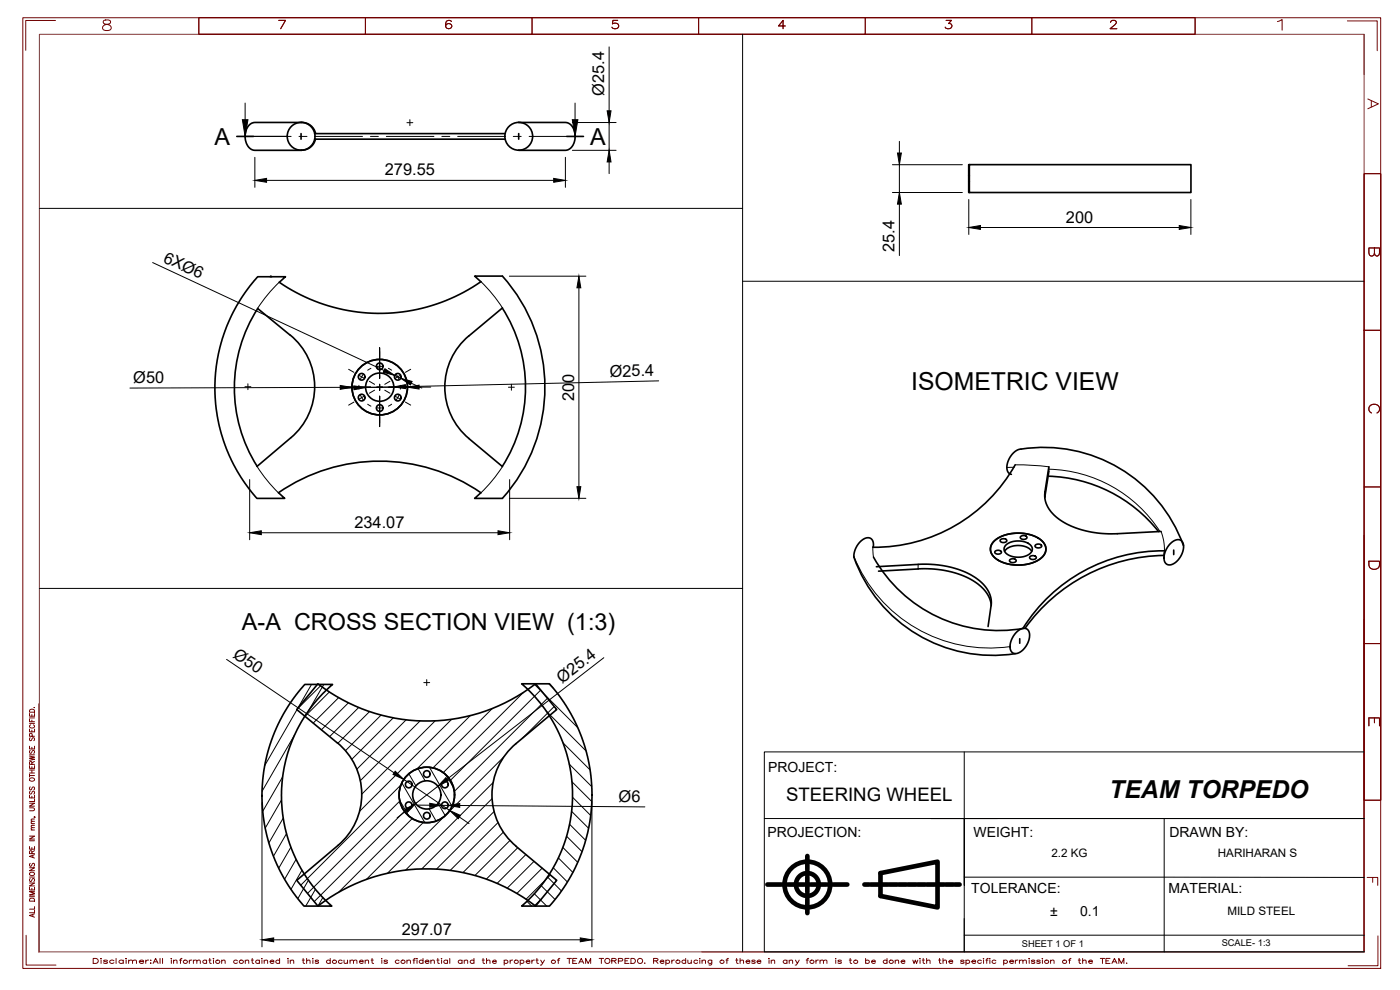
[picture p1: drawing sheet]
<svg xmlns="http://www.w3.org/2000/svg" width="420mm" height="297mm" viewBox="0 0 420 297" stroke-linecap="round" stroke-linejoin="round" font-family="sans-serif">
<!-- layer: 1 -->
<g fill="none" stroke="#720000" stroke-width=".3">
<path d="M6.8 5.3h407.6v285.3h-407.6zM16.7 6.1h-9v9M31.2 6.1l-.2 .6a2.21 2.21 0 0 0 1.8 .8 .84 .84 0 0 1 .6 .7 .84 .84 0 0 1-.4 .8 1.76 1.76 0 0 1-2.2-.4 1.08 1.08 0 0 1 1.1-1.2l1.1-.4 .2-.6a1.63 1.63 0 0 0-2-.3zM59.7 5.3h50v5h-50zM83.7 6.1h2l-1.5 2.5M109.7 5.3h50v5h-50M135.5 6.5a.96 .96 0 0 0-1.6 .1 1.36 1.36 0 0 0 .7 2 .8 .8 0 0 0 .8-.3 .8 .8 0 0 0 .1-.9 1 1 0 0 0-1.8 .4M159.7 5.3h50v5h-50M185.4 6.1h-1.5l-.1 1.1a.98 .98 0 0 1 1.4-.1 .98 .98 0 0 1 .1 1.4l-.5 .1a.95 .95 0 0 1-1.1-.5M209.7 5.3h50v5h-50M235.7 7.8h-2.1l1.4-1.7v2.5M259.7 5.3h50v5h-50"/>
<path d="M283.9 6.1h1.6l-.8 1a.77 .77 0 0 1 1 .4 .77 .77 0 0 1-.4 1l-.5 .1a.93 .93 0 0 1-1.1-.5M309.7 5.3h49v5h-49M333.3 6.7l.6-.6 .9 .1a.5 .5 0 0 1 .1 .9l-1.7 1.5h2M383.4 6.5l1.4-.6v3.1M404.4 6.3h8.9v8.9M409.4 10.3v12.1M409.4 52.1h5v47h-5zM409.4 99.1v47h5v-47M409.4 146.1v47h5v-47M409.4 160.6v125v-99.9M409.4 193.1v47h5v-47M8.9 218.8v.8h1.5v-.8"/>
<path d="M8.9 215.7v.8h1.5M8.9 214.1v.8h1.5v-.8M8.9 217h1.5M8.9 215.4h1.5M8.9 213a.81 .81 0 0 1 1-.2 .81 .81 0 0 1 .5 .9h-1.5zM9.2 217.5a.49 .49 0 0 0-.3 .6 .49 .49 0 0 0 .5 .3h.4a.49 .49 0 0 0 .6-.3 .49 .49 0 0 0-.4-.6M9.6 214.4v.5M9.6 216v.5M9.6 219.1v.5M10.2 212.3h.1M11.7 211.2v74.5M8.9 238.6v.8h1.5v-.8"/>
<path d="M8.9 229.7v.8h1.5v-.8M8.9 226.9l1.5 .3-1.5 .3 1.5 .3-1.5 .3M8.9 223.9v.8h1.5v-.8M8.9 232.7h1.5M8.9 232.2v.9M8.9 231.9h1.5M8.9 231h1.5M8.9 226.5h1.5M8.9 233.6a.74 .74 0 0 1 .9-.3 .74 .74 0 0 1 .5 .8 .74 .74 0 0 1-.9 .3 .74 .74 0 0 1-.5-.8zM9.1 237.4l-.2 .3 .2 .6 .3-.2 .5-.7 .5 .3-.3 .6M9.1 236.1l-.2 .3 .2 .6 .3-.1 .4-.7 .3-.1 .3 .3-.3 .6M9.1 225.2l-.2 .3 .2 .5 .3-.1 .4-.7 .5 .1 .1 .4-.3 .3"/>
<path d="M9.1 221.3l-.2 .4 .2 .5 .3-.1 .4-.7 .3-.1 .3 .4-.3 .5M9.6 229.3l-.1-.7-.5-.1-.1 .8h1.5M9.6 224.2v.5M9.6 230v.5M9.6 231v.9M9.6 238.9v.5M9.6 220.9v-.7l-.6-.1-.1 .8h1.5M10.4 239.7v.8h-1.5M10.4 228.4l-.8 .5M8.9 254v.8h1.5v-.8M8.9 250.9h1.5l-1.5 .9h1.5M8.9 242.4h1l.5 .4-.3 .4-1.2 .1"/>
<path d="M8.9 241h1.5l-1.5 .9h1.5M8.9 252.3h1.5M9.1 259l-.2 .4 .2 .5 .3-.1 .4-.7 .3-.1 .3 .4-.3 .5M9.4 249h1M9.4 247.1h1M9.6 256.1l-.1-.7-.5-.1-.1 .8h1.5M9.6 254.3v.5M9.9 256.6v.7M10.3 245.1l.3 .1M10.4 256.4l-1.5 .5 1.5 .6M10.4 248.3l-1 .1v.3l.2 .3M10.4 247.6l-1 .1v.3l.2 .3"/>
<path d="M10.4 246.4l-1 .1v.3l.2 .3M10.4 245.7l-1 .1v.3l.2 .3M10.4 255.2l-.8 .5M8.9 266.2v.8h1.5v-.8M8.9 264.9h1.5l-1.5 .9h1.5M8.9 260.4h1.5l-1.5 .9h1.5M8.9 269h1.5M8.9 263.2h1.5M8.9 269.7a.81 .81 0 0 1 1-.2 .81 .81 0 0 1 .5 .9h-1.5zM8.9 262a.74 .74 0 0 1 .9-.3 .74 .74 0 0 1 .5 .8 .74 .74 0 0 1-.9 .3 .74 .74 0 0 1-.5-.8zM9.1 263.6l-.2 .3 .2 .6 .3-.1 .5-.8 .5 .3-.3 .6M9.6 266.5v.5"/>
<path d="M9.9 274.4v.6M10.4 274.2l-1.5 .5 1.5 .5M10.4 273.1v.8h-1.5M10.4 272v.8h-1.5M10.4 267.5h-1.5l1.5 .5-1.5 .5h1.5M7.8 280.6v9h9M48 287.6v1.5M48.8 287.6v1.5M51.3 287.6h.2zM51.4 288.1v1M52.1 288.3l.5-.2h.4l.1 1M52.1 288.1v1"/>
<path d="M53.9 288.1h.6M54.6 287.6l-.4 .3v1.2M56.8 288.1v1M57.6 288.1h-.5l-.3 .4M58 288.3l.5-.2h.5l.1 1M58 288.1v1M59.1 288.3l.4-.2h.5l.1 1M62 288.3a.56 .56 0 0 0-.8-.2 .56 .56 0 0 0 0 .9l.8-.1M62 288.1v1M62.7 288.1h.6M62.9 287.6v1.2l.5 .3M64 287.6h.2z"/>
<path d="M64.1 288.1v1M66.5 288.3l.5-.2h.5l.1 1M66.5 288.1v1M71.2 288.3a.56 .56 0 0 0-.8-.2 .56 .56 0 0 0 0 .9l.8-.1M73.6 288.3l.5-.2h.5l.1 1M73.6 288.1v1M75.4 288.1h.7M75.7 287.6v1.2l.5 .3M77.9 288.3a.56 .56 0 0 0-.9-.2 .56 .56 0 0 0 0 .9l.9-.1M77.9 288.1v1M78.5 287.6h.2zM78.6 288.1v1"/>
<path d="M79.3 288.3l.4-.2h.5l.1 1M79.3 288.1v1M81.1 288.5h1.1a.56 .56 0 0 0-.7-.5 .56 .56 0 0 0-.3 .8 .56 .56 0 0 0 .8 .2l.2-.1M83.9 288.3a.56 .56 0 0 0-.8-.2 .56 .56 0 0 0-.1 .9l.9-.1M83.9 287.6v1.5M86.4 287.6h.1zM86.5 288.1v1M87.1 288.3l.5-.2h.5v1M87.1 288.1v1M90.7 288.1h.7M91 287.6v1.2l.5 .3M92 288.3l.5-.2h.5l.1 1"/>
<path d="M92 287.6v1.5M93.8 287.6h.2zM93.9 288.1v1M95.6 288.3l-.4-.2h-.5v.3l.8 .2 .1 .3-.4 .2-.6-.2M99.1 288.3a.56 .56 0 0 0-.8-.2 .56 .56 0 0 0 0 .9l.8-.1M99.1 287.6v1.5M102.7 288.3a.56 .56 0 0 0-.9-.2 .56 .56 0 0 0 0 .9l.9-.1M103.3 288.1v.9l.5 .1 .5-.3M104.3 288.1v1M105.1 288.3l.4-.2h.5l.1 1M105.1 288.1v1M106.1 288.3l.5-.2h.4l.1 1"/>
<path d="M107.9 288.5h1.1a.56 .56 0 0 0-.7-.5 .56 .56 0 0 0-.3 .8 .56 .56 0 0 0 .8 .2l.2-.1M109.6 288.3l.5-.2h.4l.1 1M109.6 288.1v1M111.4 288.1h.6M111.7 287.6v1.2l.4 .3M114.5 287.6h.2zM114.6 288.1v1M116.3 288.3l-.4-.2h-.6v.3l.9 .2 .1 .3-.4 .2-.7-.2M119.8 288.3a.56 .56 0 0 0-.9-.2 .56 .56 0 0 0 0 .9l.9-.1M122.1 288.3l.5-.2h.5l.1 1M122.1 288.1v1M123.9 288.1h.7"/>
<path d="M124.7 287.6l-.5 .3v1.2M125.1 287.6h.2zM125.2 288.1v1M126.9 288.3a.56 .56 0 0 0-.8-.2 .56 .56 0 0 0 0 .9l.8-.1M126.9 287.6v1.5M127.6 288.5h1.1a.56 .56 0 0 0-.7-.5 .56 .56 0 0 0-.3 .8 .56 .56 0 0 0 .9 .2l.1-.1M129.3 288.3l.5-.2h.5l.1 1M129.3 288.1v1M131.1 288.1h.7M131.4 287.6v1.2l.5 .3M132.4 287.6h.2zM132.5 288.1v1"/>
<path d="M134.3 288.3a.56 .56 0 0 0-.8-.2 .56 .56 0 0 0 0 .9l.8-.1M134.3 288.1v1M135 287.6v1.5M138.7 288.3a.56 .56 0 0 0-.9-.2 .56 .56 0 0 0 0 .9l.9-.1M138.7 288.1v1M139.3 288.3l.5-.2h.5l.1 1M139.3 288.1v1M142.2 288.3a.56 .56 0 0 0-.8-.2 .56 .56 0 0 0 0 .9l.8-.1M142.2 287.6v1.5M144.7 288.1h.7M145 287.6v1.2l.5 .3M146 288.3l.5-.2h.5l.1 1"/>
<path d="M146 287.6v1.5M147.8 288.5h1.1a.56 .56 0 0 0-.7-.5 .56 .56 0 0 0-.3 .8 .56 .56 0 0 0 .9 .2l.1-.1M151.3 288.3a.6 .6 0 0 1 .9-.2 .6 .6 0 0 1 0 .9 .6 .6 0 0 1-.9-.1M151.3 288.1v1.5M153.1 288.1v1M153.9 288.1h-.5l-.3 .4M156.1 288.3a.56 .56 0 0 1 .9-.2 .56 .56 0 0 1 0 .9l-.9-.1M156.1 288.1v1.5M157.9 288.5h1.1a.56 .56 0 0 0-.7-.5 .56 .56 0 0 0-.3 .8 .56 .56 0 0 0 .9 .2l.1-.1M159.6 288.1v1M160.4 288.1h-.5l-.3 .4M160.8 288.1h.7"/>
<path d="M161.1 287.6v1.2l.5 .3M162.3 288.1l.5 1 .6-1M162.8 289.1l-.4 .5h-.2M167.3 288.1h.6M168 287.6l-.5 .3v1.2M170.2 287.6h1.3M170.8 287.6v1.5M171.9 288.3h.7M173.1 287.6h-1.2v1.5h1.2M173.7 289.1l.7-1.5 .8 1.5M174 288.6h.9M175.8 289.1v-1.5l.7 1.5 .8-1.5v1.5"/>
<path d="M179.8 287.6h1.3M180.5 287.6v1.5M183.6 288.3l1.1-.1 .2-.3-.5-.3h-.8v1.5M184.3 288.3l.6 .8M185.6 288.3h1.1l.2-.4-.5-.3h-.8v1.5M187.6 288.3h.7M188.8 287.6h-1.2v1.5h1.2M189.4 287.6h.6a.75 .75 0 0 1 .7 .7 .75 .75 0 0 1-.7 .8h-.6zM193.5 288.9l.1 .1M196.2 288.3l1.1-.1 .2-.3-.5-.3h-.8v1.5M196.8 288.3l.7 .8M198.1 288.5h1.2a.56 .56 0 0 0-.8-.5 .56 .56 0 0 0-.3 .9 .56 .56 0 0 0 .9 .1l.2-.1"/>
<path d="M199.8 288.3a.6 .6 0 0 1 1-.2 .6 .6 0 0 1 0 .9 .6 .6 0 0 1-1-.1M199.8 288.1v1.5M201.6 288.1v1M202.4 288.1h-.5l-.3 .4M205.8 288.3a.56 .56 0 0 0-.9-.2 .56 .56 0 0 0 0 .9l.9-.1M205.8 287.6v1.5M206.4 288.1l.1 .9 .5 .1 .5-.3M207.5 288.1v1M209.4 288.3a.56 .56 0 0 0-.9-.2 .56 .56 0 0 0 0 .9l.9-.1M209.9 287.6h.2zM210 288.1v1M210.6 285.6h198.8"/>
<path d="M210.7 288.3l.5-.2h.4l.1 1M210.7 288.1v1M213.6 288.1l-.1 1.3-.7 .1M213.6 288.3a.56 .56 0 0 0-.8-.2 .56 .56 0 0 0 0 .9l.8-.1M217.9 288.1h.6M218.6 287.6l-.5 .3v1.2M220.8 288.1h.7M221.1 287.6v1.2l.5 .3M222.1 288.3l.5-.2h.5v1M222.1 287.6v1.5M223.9 288.5h1.1a.56 .56 0 0 0-.7-.5 .56 .56 0 0 0-.3 .8 .56 .56 0 0 0 .9 .2l.1-.1M226.6 288.3l-.3-.2h-.6v.3l.8 .2 .1 .3-.3 .2-.7-.2"/>
<path d="M227.2 288.5h1.1a.56 .56 0 0 0-.7-.5 .56 .56 0 0 0-.3 .8 .56 .56 0 0 0 .9 .2l.1-.1M230.7 287.6h.2zM230.8 288.1v1M231.5 288.3l.4-.2h.5l.1 1M231.5 288.1v1M236.2 288.3a.56 .56 0 0 0-.9-.2 .56 .56 0 0 0 0 .9l.9-.1M236.2 288.1v1M236.8 288.3l.5-.2h.5l.1 1M236.8 288.1v1M238.7 288.1l.6 1 .6-1M239.3 289.1l-.4 .5h-.3M241.9 288.1h.7"/>
<path d="M242.7 287.6l-.5 .3v1.2M244.9 288.1v1M245.6 288.1h-.4l-.3 .4M246.1 288.3l.5-.2h.4l.1 1M246.1 288.1v1M247.1 288.3l.5-.2h.5l.1 1M250.7 287.6h.2zM250.8 288.1v1M252.5 288.3l-.4-.2h-.5v.3l.8 .2 .1 .3-.4 .2-.6-.2M254.9 288.1h.6M255.2 287.6v1.2l.4 .3M259.8 288.3a.56 .56 0 0 1 .8-.2 .56 .56 0 0 1 0 .9l-.8-.1"/>
<path d="M259.8 287.6v1.5M261.6 288.5h1.1a.56 .56 0 0 0-.7-.5 .56 .56 0 0 0-.3 .8 .56 .56 0 0 0 .8 .2l.2-.1M266.2 288.3a.56 .56 0 0 0-.8-.2 .56 .56 0 0 0 0 .9l.8-.1M266.2 287.6v1.5M268.7 288.3l.4-.2h.5l.1 1M268.7 288.1v1M270.4 288.5h1.2a.56 .56 0 0 0-.8-.5 .56 .56 0 0 0-.3 .9 .56 .56 0 0 0 .9 .1l.2-.1M273.9 288.1l.4 1 .4-1 .4 1 .4-1M276 287.6h.2zM276.1 288.1v1M276.8 288.1h.6M277.1 287.6v1.2l.4 .3"/>
<path d="M278.1 288.3l.5-.2h.4l.1 1M278.1 287.6v1.5M281.7 288.1h.6M282 287.6v1.2l.4 .3M283 288.3l.5-.2h.5v1M283 287.6v1.5M284.8 288.5h1.1a.56 .56 0 0 0-.7-.5 .56 .56 0 0 0-.3 .8 .56 .56 0 0 0 .8 .2l.2-.1M289.3 288.3l-.3-.2h-.6v.3l.8 .2 .1 .3-.3 .2-.7-.2M289.9 288.3a.6 .6 0 0 1 .9-.2 .6 .6 0 0 1 0 .9 .6 .6 0 0 1-.9-.1M289.9 288.1v1.5M291.7 288.5h1.1a.56 .56 0 0 0-.7-.5 .56 .56 0 0 0-.3 .9 .56 .56 0 0 0 .8 .1l.2-.1M294.5 288.3a.6 .6 0 0 0-.9-.2 .6 .6 0 0 0 0 .9 .6 .6 0 0 0 .9-.1"/>
<path d="M295.1 287.6h.2zM295.2 288.1v1M295.8 288.1h.7M296.6 287.6l-.5 .3v1.2M297 287.6h.2zM297.1 288.1v1M298.9 288.3a.56 .56 0 0 0-.9-.2 .56 .56 0 0 0 0 .9l.9-.1M301.2 288.3a.56 .56 0 0 1 .9-.2 .56 .56 0 0 1 0 .9l-.9-.1M301.2 288.1v1.5M303 288.5h1.2a.56 .56 0 0 0-.8-.5 .56 .56 0 0 0-.3 .8 .56 .56 0 0 0 .9 .2l.2-.1M304.7 288.1v1M305.5 288.1h-.5l-.3 .4"/>
<path d="M305.9 288.3l.5-.2h.5l.1 1M305.9 288.1v1M307 288.3l.5-.2h.4l.1 1M308.8 287.6h.2zM308.9 288.1v1M310.6 288.3l-.4-.2h-.6v.3l.9 .2 .1 .3-.4 .2-.7-.2M312.2 288.3l-.4-.2h-.6v.3l.9 .2 .1 .3-.4 .2-.7-.2M312.7 287.6h.2zM312.8 288.1v1M315.3 288.3l.5-.2h.4l.1 1M315.3 288.1v1M320.7 288.1h.6"/>
<path d="M321.4 287.6l-.4 .3v1.2M323.6 288.1h.7M323.9 287.6v1.2l.5 .3M324.9 288.3l.5-.2h.5l.1 1M324.9 287.6v1.5M326.7 288.5h1.2a.56 .56 0 0 0-.8-.5 .56 .56 0 0 0-.3 .8 .56 .56 0 0 0 .9 .2l.2-.1M330.2 287.6h1.3M330.9 287.6v1.5M331.9 288.3h.8M333.1 287.6h-1.2v1.5h1.2M333.7 289.1l.8-1.5 .7 1.5M334 288.6h.9"/>
<path d="M335.8 289.1v-1.5l.7 1.5 .8-1.5v1.5M338.1 288.9l.1 .1M413.5 280.8v9h-8.9"/>
<circle cx="55.6" cy="288.6" r=".57"/>
<circle cx="65.4" cy="288.6" r=".57"/>
<circle cx="72.4" cy="288.6" r=".57"/>
<circle cx="100.4" cy="288.6" r=".57"/>
<circle cx="121" cy="288.6" r=".57"/>
<circle cx="154.9" cy="288.6" r=".57"/>
<circle cx="166.1" cy="288.6" r=".57"/>
<circle cx="182.3" cy="288.3" r=".77"/>
<circle cx="192.1" cy="288.3" r=".77"/>
<circle cx="203.5" cy="288.6" r=".57"/>
<circle cx="216.7" cy="288.6" r=".57"/>
<circle cx="243.7" cy="288.6" r=".57"/>
<circle cx="256.8" cy="288.6" r=".57"/>
<circle cx="267.5" cy="288.6" r=".57"/>
<circle cx="314.1" cy="288.6" r=".57"/>
<circle cx="319.5" cy="288.6" r=".57"/>
</g>
<path d="M11.8 10.3h397.6v275.3h-397.6z" fill="none" stroke="#723939" stroke-width=".3"/>
<!-- layer: 0 -->
<path d="M222.9 10.3v166.2M11.8 62.5h211.1M222.9 84.4h186.5M11.8 176.5h211.1v109.1M289.4 225.6v20h-10h20M409.4 225.6h-180v60h180M229.4 245.6h180h-120M349.4 245.6v40M289.4 265.6v-20v40v-10M289.4 263.2l120 .1M289.4 280.6h120" fill="none" stroke="#000" stroke-width=".3"/>
<g fill="none" stroke="#000" stroke-width="1.4">
<path d="M242.3 256.8v4.1M230.3 265.4h4.1M235 265.4h1.1M236.7 265.4h4.5M241.7 265.4h1.2M242.3 261.5v1.1M242.3 263.2v4.4M242.3 268.2v1.1M242.3 269.9v4.1M243.4 265.4h4.5M248.5 265.4h1.1M250.2 265.4h4.1"/>
<path d="M259.4 265.4h1.4M261.3 265.4h2.3M264.1 265.4h2.3M264.2 262l17.2-3.5v13.8l-17.2-3.5zM267 265.4h2.2M269.8 265.4h2.2M272.6 265.4h2.2M275.4 265.4h2.2M278.2 265.4h2.3M281 265.4h2.3M283.8 265.4h2.3M286.6 265.4h1.4"/>
<circle cx="242.3" cy="265.4" r="6.9"/>
<circle cx="242.3" cy="265.4" r="3.4"/>
</g>
<!-- layer: PDF2_Section Lines -->
<path d="M72.7 35.9h1.7l-.8 5zM171.8 35.9h1.6l-.8 5z" fill="#000" stroke="#000" stroke-width=".3"/>
<!-- layer: PDF2_FD_Dimensions -->
<g fill="#000" stroke="#000" stroke-width=".3">
<path d="M182.2 33.2h1.2l-.6 3.6zM76.5 54.1l3.5-.6v1.2zM166.2 53.5l3.5 .6-3.5 .6zM182.8 45.1l.6 3.5h-1.2zM269.3 45.9h1.2l-.6 3.5zM269.9 57.8l.6 3.5h-1.2zM290.7 68.3l3.5-.6v1.1zM353.9 67.7l3.5 .6-3.5 .5zM173.7 82.9l.6 3.5h-1.2zM102.1 115.7l3.5 .5-3.5 .6zM106.2 115.8l3.5 .5-3.5 .6zM115.5 110.6l2.9 2-3.4-.9z"/>
<path d="M118.2 116.1l3.5-.7v1.2zM120.3 113.5l3.4 .9-.5 1.1zM122.3 116.2l3.5-.6v1.1zM74.9 159.8l3.5-.5v1.1zM149.5 159.3l3.5 .5-3.5 .6zM173.1 146h1.2l-.6 3.5zM118.6 231.4l2.6 2.4-3.2-1.4zM133.8 233.3l.7 .9-3.1 1.7zM121.6 242.8l3.1-1.7-2.4 2.6zM129 241l3.5 .6-3.5 .6zM134.5 241.7l3.5-.6v1.1zM135 243.2l3.2 1.5-.7 .9z"/>
<path d="M78.6 282l3.5-.6v1.2zM174.1 281.4l3.5 .6-3.5 .6z"/>
</g>
<!-- layer: PDF2_Visible -->
<g fill="none" stroke="#000" stroke-width=".5">
<path d="M90.6 36.7l-14.6 .1-.8 .4-.9 .9-.5 1.3-.2 1.3v1.3l.6 1.5 .7 .9 1.1 .6 14.6 .1M90.6 36.7a4.2 4.2 0 0 1 4.1 3.4M155.7 36.7l14.5 .1 1 .6 .7 .8 .4 1 .3 1.5-.1 1.3-.6 1.6-.7 .9-1 .5-14.5 .1M90.3 40.1v1.7M94.4 41.8h57.2M94.4 40.1h57.2M94.7 41.7a4.2 4.2 0 0 1-4.1 3.4M155.7 40.1v1.7M290.7 54.4v3.4h.2M290.9 52.7h-.2v1.7h.2M290.9 49.4h66.5v8.4h-66.5v-8.4h-.2v3.3M77.3 92.5l9.8 8.1"/>
<path d="M77.3 92.6a43.9 43.9 0 0 0-.1 47.3M81.1 83l.2-.2 .2 .2M144.3 84.5l-1.8-1.7h8.1a49.5 49.5 0 0 1 0 66.7h-8.1l1.8-1.7M144.3 84.5a53.3 53.3 0 0 1-60.5 .2l1.9-1.7h-6.9a1.58 1.58 0 0 0-2 .7l-2.3 2.8-2.3 3.3-2.1 3.7-2.2 4.7-1.3 3.7-1.1 4.4-.6 3.7-.4 5.4 .2 5.9 .5 3.7 .9 3.9 1.2 4.1 1.6 3.9 2.2 4.3 2.3 3.6 3 3.9a1.29 1.29 0 0 0 1.7 .8h7.3l-1.8-1.7a53.3 53.3 0 0 1 60.7 .1M150.7 92.4a44 44 0 0 1 0 47.5M150.8 92.4l-10.1 8.4M87.1 100.6a20 20 0 0 1 .3 30.7l-10.3 8.7M140.7 100.8a20 20 0 0 0 0 30.7l10.1 8.5M304.7 139.5a48.4 48.4 0 0 1-42.7 24.7M303.5 142.3a2.48 2.48 0 0 1-1.1-3.6l1.4-2.4 1.7-1.3a44.5 44.5 0 0 1 49.7 28.7M313.6 147.6a8.7 8.7 0 0 0 4.7 8.5 28.8 28.8 0 0 0 17 4M313.6 149v.3"/>
<path d="M314.6 142.9a43.7 43.7 0 0 1 33.1 16.6M314.8 141.4l-1.2 7.6M314.8 140.1l-1.2 7.5M348.4 159.5l-13.1 .6M256.3 167.2a44.3 44.3 0 0 0 48.4 28.9M262.1 164.2v-1.5l-.6-1-1.1-.4-1.3 .5a6.5 6.5 0 0 0-2.8 5.3M262.1 167.2a43.1 43.1 0 0 0 45.2 21.3M275.5 170.7l-11.8 .7M275.5 169.3l-12.5 .7M275.6 170.7a26.9 26.9 0 0 1 18.8 5.3 8.8 8.8 0 0 1 3.1 5.5M275.6 169.3a27.1 27.1 0 0 1 18.7 5.3 8.1 8.1 0 0 1 3.2 7.2M298.2 162.5l.8-.7a12 12 0 0 1 14 .8l.7 1.2 .2 1.3-.5 1.2-1.2 1.4a12.1 12.1 0 0 1-14-.7l-.7-1.1-.3-1 .3-1.3z"/>
<path d="M298.3 162.4l.7-.6a12.1 12.1 0 0 1 13.9 .7l.9 1.3 .1 1.4-.5 1.3-1.2 1.2a12.1 12.1 0 0 1-14-.7l-.8-1.2-.2-1.2 .3-1.1zM298.7 165.4l.9-.3a.64 .64 0 0 1 .9 .6 .64 .64 0 0 1-.9 .6h-.2a.62 .62 0 0 1-.6-.2 .62 .62 0 0 1-.1-.7zM300.3 161.9l.9-.3a.64 .64 0 0 1 1 .6 .64 .64 0 0 1-1 .6h-.1a.62 .62 0 0 1-.7-.2 .62 .62 0 0 1-.1-.7zM301.5 165.4l.7-.8 .8-.4 2.4-.5 2.7 .5 .9 .5 .6 .7M301.8 163.6a5.8 5.8 0 0 1 7.8 .5 2.23 2.23 0 0 1-2 2.8l-1.4 .3-1.8-.1a2.81 2.81 0 0 1-3-2.7zM303.1 168l1-.4a.64 .64 0 0 1 .9 .6 .64 .64 0 0 1-.9 .6h-.2a.62 .62 0 0 1-.7-.2 .62 .62 0 0 1-.1-.6zM306.3 161l1-.3a.64 .64 0 0 1 .9 .6 .64 .64 0 0 1-.9 .5h-.2a.62 .62 0 0 1-.7-.1 .62 .62 0 0 1-.1-.7zM309.1 167l1-.3a.64 .64 0 0 1 .9 .6 .64 .64 0 0 1-.9 .6h-.2a.62 .62 0 0 1-.7-.2 .62 .62 0 0 1-.1-.7zM310.7 163.6l1-.4a.64 .64 0 0 1 .9 .6 .64 .64 0 0 1-.9 .6h-.2a.62 .62 0 0 1-.7-.2 .62 .62 0 0 1-.1-.6zM349.3 166.6a52.2 52.2 0 0 0-41.7 21.9M349.4 165.8l-.1 1.1M349.5 165.3a49.4 49.4 0 0 0-42.5 23.2"/>
<path d="M351.1 163.2a2.42 2.42 0 0 1 3.7-.7 5.5 5.5 0 0 1-2.2 6.4 1.93 1.93 0 0 1-2.5 .4 1.93 1.93 0 0 1-.7-2.4l.6-2zM352.2 165v1.4M297.4 181.8l-.9 6.2M305.2 189.6a2.15 2.15 0 0 1 3.5-.3 5.6 5.6 0 0 1-4 6.8 2.18 2.18 0 0 1-1.4-3.2l.8-2zM306 191.7v1.3M91.3 205.6l.2-.2h8.3l-3 2.8-3.6 4.2-2.8 4.2-2.6 5.3-1.9 5.6-1.1 5.7-.3 5.3 .3 5.6 .7 4.1 1.1 4 1.3 3.6 1.8 3.7 2.1 3.5 2.1 2.9 2.5 2.9 3.2 3.1h-8.4l-2.3-2.9-3.5-5.2-2.9-5.8-2.3-6.9-1.2-6.2-.4-5.3 .3-5.7 .7-5.1 1.5-5.5 1.9-5.1 2.1-4.1 2.6-4.1zM156.6 205.2h8.3l2.7 3.3 3.8 5.7 2.4 5.1 2.2 6.5 1.2 6.2 .5 5.7-.3 5.7-.7 4.8-1.4 5.5-2.1 5.6-2.3 4.3-2.8 4.3-3.2 4h-8.3l4.2-4.2 3.7-4.9 3-5.1 1.8-4.4 1.3-4.2 .9-5.6 .3-6.2-.3-4.4-.6-3.5-1-4-1.5-3.9-1.9-4-2.1-3.5-2.1-2.9-2.9-3.3zM101.2 222.9l-12.1-10 6.3-7.7a53.4 53.4 0 0 0 65.3 0l6.4 7.7-12.3 10.3M101.3 222.9a20 20 0 0 1 .2 30.7M154.8 223.1a20 20 0 0 0 0 30.7M101.5 253.6l-12.4 10.5 6.3 7.8a53.4 53.4 0 0 1 65.3 0l6.4-7.8-12.3-10.2"/>
<circle cx="90.4" cy="40.9" r="4.2"/>
<circle cx="155.7" cy="40.9" r="4.2"/>
<circle cx="108.5" cy="119.3" r="1"/>
<circle cx="108.5" cy="113.1" r="1"/>
<circle cx="114" cy="116.2" r="8.3"/>
<circle cx="114" cy="116.2" r="4.2"/>
<circle cx="114" cy="109.9" r="1"/>
<circle cx="119.4" cy="119.3" r="1"/>
<circle cx="119.4" cy="113.1" r="1"/>
<circle cx="114" cy="122.4" r="1"/>
<circle cx="122.7" cy="235.4" r="1"/>
<circle cx="128.1" cy="238.5" r="4.2"/>
<circle cx="128.1" cy="238.5" r="8.3"/>
<circle cx="128.1" cy="232.2" r="1"/>
<circle cx="133.5" cy="235.4" r="1"/>
<circle cx="122.7" cy="241.6" r="1"/>
<circle cx="128.1" cy="244.8" r="1"/>
<circle cx="133.5" cy="241.6" r="1"/>
</g>
<!-- layer: PDF2_Visible Narrow -->
<g fill="none" stroke="#000" stroke-width=".3">
<path d="M73.6 40.9h12.6M83.8 84.7l-3.5 3.7-3 4.1M144.3 84.5l3.5 3.8 3 4.1M77.1 139.9l3 4.2 3.5 3.8M150.8 140l-3 4.1-3.5 3.8M304.7 139.5l5 .1 5.1 .5M304.4 140.2l-2.3 .1M313.6 147.6v1.4M314.8 140.1v1.3M314.8 140.8a40.9 40.9 0 0 1 33.3 18.7M348.4 159.5l.9 3 .1 3.3M256.2 166.8a44 44 0 0 0 46.9 27.2"/>
<path d="M262 164.2l.1 3M275.5 169.3v1.4"/>
</g>
<!-- layer: PDF2_Smart Centers -->
<g fill="none" stroke="#000" stroke-width=".3">
<path d="M122.1 36.8h1.8M123 35.9v1.8M73.5 116h1.8M74.4 115.1v1.8M104.2 116.2h7.1M104.6 110.8l1.6 .9M107.7 115.6v1.2M107.8 112.6l1.5 .9M108.2 118.5l.8 1.5M109 112.3l-.9 1.5M109.3 118.9l-1.5 .9M110.8 114.4l1.6 .9"/>
<path d="M111.3 116.2h-9.2h9.2M111.3 110.5l-1 .6M112.4 117.1l-1.6 .9M113.1 116.2h1.7M113.9 115.3v1.8v-1.8M113.9 118.9v9.1v-9.1M113.9 104.3v9.2v-9.2M113.9 105.4v1.9M113.9 109v1.8M113.9 112.6v.9M113.9 115.3v1.8M113.9 118.9v.9"/>
<path d="M114.8 116.2h-1.7h1.7M114.8 110h-1.7M115.5 117.1l1.5 .9M116.6 110.5l.9 .6M116.6 116.2h7.1M117 114.4l-1.5 .9M118.6 118.9l1.5 .9M118.9 112.3l.9 1.5M119.8 118.5l-.9 1.5M120.1 112.6l-1.5 .9M120.2 115.6v1.2M123.3 110.8l-1.6 .9"/>
<path d="M125.8 116.2h-9.2h9.2M152.6 116.2h1.8M153.5 115.3v1.8M106.2 120.6l-1.6 1M110.3 121.3l1 .6M113.9 121.5v1.8M113.9 125.1v1.8M114.8 122.4h-1.7M117.5 121.3l-.9 .6M121.7 120.6l1.6 1M127.2 204.8h1.8M128.1 203.9v1.8"/>
</g>
<!-- layer: PDF2_Hatching -->
<g fill="none" stroke="#000" stroke-width=".3">
<path d="M93.5 205.4l-14 24.3M96.2 205.8l-7.1 7.1M97.2 205.4l-4.6 7.9M98.8 207.6l-7.3 7.3M101.6 209.3l-7.6 7.7M104.6 210.9l-8.2 8.1M107.6 212.3l-8.7 8.7M110.9 213.5l-9.5 9.5M114.4 214.6l-10.8 10.7M118 215.4l-12.5 12.5M121.9 216l-14.8 14.8M126.1 216.3l-18 18"/>
<path d="M130.6 216.3l-22.1 22M135.5 215.8l-27.6 27.7M141.1 214.7l-16 16M147.8 212.6l-17.8 17.8M157 207.8l-24 24M160.2 205.2l13.2 13.1M162.3 207l-27.1 27.1M163.9 213.4l12 11.9M164.3 209.5l-28 28M164.7 205.2l1.3 1.2M166.3 212l-9.4 9.4M84.5 240l-4.9 8.5"/>
<path d="M84.8 233l-5.9 10.4M88.4 220.4l-9.8 17M119.9 240l2.8 4.9M120.3 235.6l-30 30M120.6 234.9l6.9 11.9M122.7 232.2l2.1 3.6M125.5 230.6l2.1 3.7M128.9 230.2l6.8 11.7M134 232.6l2.1 3.8M147.6 239.6l-21 21.1M147.9 234.8l-26.2 26.2M151.2 227.1l-16.6 16.6"/>
<path d="M168.9 222.9l8.2 8.1M170.8 229.3l6.8 6.7M171.6 234.5l6 6M171.8 239.2l5.5 5.5M85 245.5l-4.3 7.4M86 250.1l-3.9 6.8M87.3 254.2l-3.7 6.3M88.9 257.8l-3.5 6M119.9 240.4l-27.6 27.7M121.4 243.5l-27.1 27M123.7 245.6l-22.1 22.1M127 246.8l-17 17"/>
<path d="M128.8 242.7l2.1 3.7M131.5 241l2.1 3.7M133.3 245l-17 17M148.2 243.5l-17.2 17.2M149.4 246.8l-14.3 14.4M151 249.7l-12.1 12.1M153 252.2l-10.5 10.5M155.4 254.4l-9.4 9.4M157.8 256.4l-8.6 8.6M160.3 258.4l-8.1 8.1M167.6 257.4l4.3 4.3M168.9 254.3l4.5 4.4"/>
<path d="M170 250.9l4.7 4.6M170.9 247.3l4.9 4.8M171.5 243.4l5.1 5.1M90.6 261.1l-3.3 5.7M92.6 264.1l-3.2 5.5M94.7 266.8l-2.9 5M96.9 269.3l-1.5 2.5M99.3 271.6l-.2 .2M158.1 270.4l1.4 1.4M160.3 268.2l3.8 3.6M162.4 265.7l4.2 4.2M162.5 269.6l-2 2.1"/>
<path d="M162.7 260.5l-7.6 7.6M164.3 263.1l4.2 4.2M165.2 262.5l-7.3 7.3M166 260.3l4.3 4.3"/>
</g>
<!-- layer: PDF2_Section Lines -->
<path d="M71.1 40.9h5M170.1 40.9h5" fill="none" stroke="#000" stroke-width=".5"/>
<path d="M73.6 30.9v5M172.6 30.9v5M76.1 40.9h11.3M89.7 40.9h2.4M94.5 40.9h14.3M111.2 40.9h2.3M115.9 40.9h14.3M132.6 40.9h2.4M137.4 40.9h14.2M154 40.9h2.4M158.8 40.9h11.3" fill="none" stroke="#000" stroke-width=".3"/>
<!-- layer: PDF2_FD_Dimensions -->
<g fill="none" stroke="#000" stroke-width=".3">
<path d="M182.8 14.1v19.1M171.8 36.8h13.1M182.8 36.8v8.3M76.5 47.2v9M80 54.1h86.2M169.7 47.2v9M171.8 45.1h13.1M182.8 48.6v3.5M267.8 49.4h21M267.8 57.8h21M269.9 42.4v3.5M269.9 49.4v8.4"/>
<path d="M290.7 59.9v10.5M357.4 59.9v10.5M45.8 78.8l69.5 32.4M269.9 61.3v15.4M294.2 68.3h59.7M152.9 82.9h22.9M173.7 86.4v59.6M102.1 116.2l-63.1 .2M106.2 116.4l-3.5 .1M118.2 116.1l-8.5 .2M118.4 112.6l1.9 .9M122.3 116.2h-16.7"/>
<path d="M123.4 115l3.2 1.4M129.3 116.1l-3.5 .1M197.7 114.3l-76 1.7M74.9 143.9v18M78.4 159.8h71.1M152.9 149.5h22.9M153 143.9v18M68 197.8l50.3 34.1M181.2 197.3l-47 36.5M121.2 233.8l13.8 9.4M131.4 235.9l-6.7 5.2M78.6 240.8v43.3"/>
<path d="M122 243.2l-2.8 2.2M125.5 241.6h3.5M132.5 241.6l2 .1M137.9 245.1l2.9 2M138 241.7l55.5 .4M177.6 240.6v43.5M82.1 282h92"/>
</g>
<g font-size="7.4">
<text x="273.5" y="117.1">ISOMETRIC VIEW</text>
<text x="332.9" y="239.4">TEAM TORPEDO</text>
</g>
<g font-size="7">
<text x="64.4" y="43.4">A</text>
<text x="177.1" y="43.4">A</text>
<text x="72.6" y="189">A-A CROSS SECTION VIEW (1:3)</text>
</g>
<g font-size="6.2" fill="#720000">
<text x="409.2" y="33.9">A</text>
<text x="409.6" y="125.2">C</text>
</g>
<g font-size="5.7" fill="#720000">
<text x="409.6" y="78">B</text>
<text x="409.6" y="172.2">D</text>
<text x="409.6" y="219.1">E</text>
<text x="409.2" y="267.1">F</text>
</g>
<text font-size="5.6" x="235.9" y="240.5">STEERING WHEEL</text>
<g font-size="4.9">
<text x="181.3" y="28.7" transform="rotate(-90 181.3 28.7)">Ø25.4</text>
<text x="115.5" y="52.6">279.55</text>
<text x="319.9" y="66.8">200</text>
<text x="268.5" y="75.6" transform="rotate(-90 268.5 75.6)">25.4</text>
<text x="48.8" y="78.5" transform="rotate(25 48.8 78.5)">6XØ6</text>
<text x="183" y="113.1" transform="rotate(-1 183 113.1)">Ø25.4</text>
<text x="40" y="114.9">Ø50</text>
<text x="172.3" y="120.4" transform="rotate(-90 172.3 120.4)">200</text>
<text x="106.4" y="158.4">234.07</text>
<text x="69.7" y="197.1" transform="rotate(34 69.7 197.1)">Ø50</text>
<text x="168.7" y="205.1" transform="rotate(-38 168.7 205.1)">Ø25.4</text>
<text x="185.7" y="240.5" transform="rotate(1 185.7 240.5)">Ø6</text>
<text x="120.6" y="280.5">297.07</text>
</g>
<text font-size="4.4" fill="#720000" x="26.8" y="290.3">Disclaimer:</text>
<g font-size="4.2">
<text x="230.5" y="231.7">PROJECT:</text>
<text x="230.3" y="251.2">PROJECTION:</text>
<text x="292.2" y="251">WEIGHT:</text>
<text x="350.9" y="251.1">DRAWN BY:</text>
<text x="291.5" y="268">TOLERANCE:</text>
<text x="350.7" y="267.8">MATERIAL:</text>
<text x="315.2" y="275">±</text>
<text x="324.1" y="275">0.1</text>
</g>
<g font-size="3.5">
<text x="315.5" y="257.3">2.2 KG</text>
<text x="365.5" y="257.3">HARIHARAN S</text>
<text x="368.3" y="274.6">MILD STEEL</text>
</g>
<g font-size="2.8">
<text x="306.7" y="284.2">SHEET 1 OF 1</text>
<text x="366.6" y="284">SCALE- 1:3</text>
</g>
</svg>
